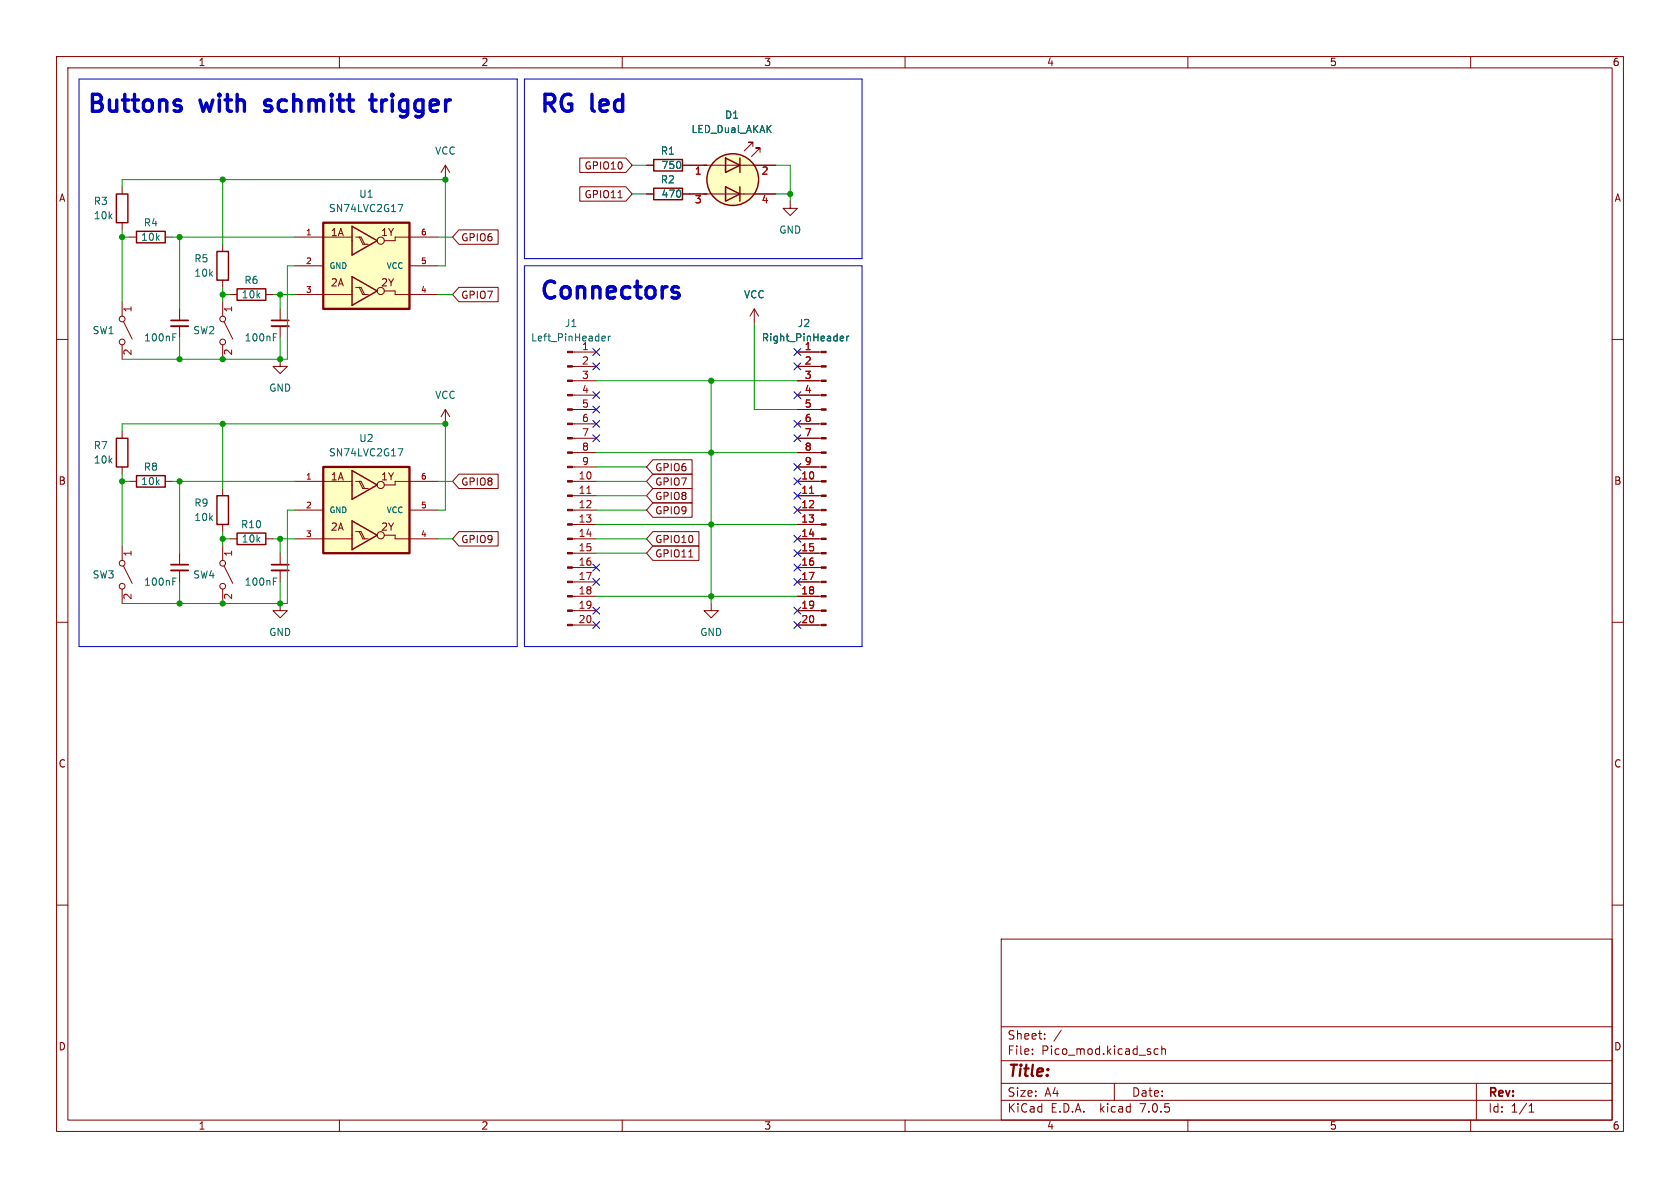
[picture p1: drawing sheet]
<svg xmlns="http://www.w3.org/2000/svg" width="297mm" height="210mm" viewBox="0 0 297 210" stroke-linecap="round" stroke-linejoin="round" font-family="sans-serif">
<g fill="none" stroke="#840000" stroke-width=".18">
<path d="M10 10h277v190h-277zM12 12h273v186h-273zM60 10v2M110 10v2M160 10v2M210 10v2M260 10v2M21.6 33v1.3M21.6 39.4v1.2M78.7 29.2v2.6M78.7 29.2l-.7 1.3M78.7 29.2l.8 1.3"/>
<path d="M102.5 27.9h8.1l1.2 1.3-1.2 1.3h-8.1zM102.5 33h8.1l1.2 1.3-1.2 1.3h-8.1zM109.3 35h.7M114.3 34.3h1.3M114.3 29.2h1.3M120.6 34.3h16.6M120.6 29.2h16.6M133.1 25.9v-.8h-.8h.8l-1.5 1.6M134.4 26.9v-.7h-.8h.8l-1.6 1.5M139.7 35.6v1.2h1.3l-1.3 1.3-1.3-1.3h1.3M10 60h2M21.6 53.3v2.6"/>
<path d="M21.8 56.9l1.6 3M22.9 41.9h1.2M29.2 41.9h1.3M31.7 54.6v2M31.7 57.7v2M39.4 43.2v1.3M39.4 49.5v1.3M39.4 53.3v2.6M39.6 56.9l1.5 3M40.6 52.1h1.3M47 52.1h1.3M49.5 54.6v2"/>
<path d="M49.5 57.7v2M52.1 52.1h10.1M52.1 41.9h10.1M52.1 47h5M62.9 41.9h.9l.7 1.3M62.9 50.8h.9l.7 1.3M63.5 50.8l.6 1.3h1M63.5 41.9l.6 1.3h1M67.9 51.4h2M67.9 42.5h2M69.8 51.4v.7h7.7M72.4 47h5.1"/>
<path d="M77.5 41.9h-7.7v.6M81.1 40.6h7v2.6h-7l-1.1-1.3zM81.1 50.8h7v2.5h-7l-1.1-1.2zM133.3 54.6l-.7 1.3M133.3 54.6v2.6M133.3 54.6l.8 1.3M285 60h2M21.6 61v2.5M21.6 76.2v1.3M39.4 61v2.5M49.5 63.5v1.3h1.3l-1.3 1.2-1.2-1.2h1.2M78.7 72.4l-.7 1.3"/>
<path d="M78.7 72.4v2.5M78.7 72.4l.8 1.3M101.2 77.5h4.2M101.2 74.9h4.2M101.2 72.4h4.2M101.2 69.9h4.2M101.2 67.3h4.2M101.2 64.8h4.2M101.2 62.2h4.2M141 77.5h4.2M141 74.9h4.2M141 72.4h4.2"/>
<path d="M141 69.9h4.2M141 67.3h4.2M141 64.8h4.2M141 62.2h4.2M21.6 82.6v1.2M21.6 96.5v2.6M22.9 85.1h1.2M29.2 85.1h1.3M31.7 97.8v2M39.4 86.4v1.2M39.4 92.7v1.3M39.4 96.5v2.6"/>
<path d="M40.6 95.3h1.3M47 95.3h1.3M49.5 97.8v2M52.1 95.3h10.1M52.1 85.1h10.1M52.1 90.2h5M62.9 85.1h.9l.7 1.3M62.9 94h.9l.7 1.3M63.5 94l.6 1.3h1M63.5 85.1l.6 1.3h1M67.9 94.6h2M67.9 85.7h2"/>
<path d="M69.8 94.6v.7h7.7M72.4 90.2h5.1M77.5 85.1h-7.7v.6M81.1 94h7v2.5h-7l-1.1-1.2zM81.1 83.8h7v2.6h-7l-1.1-1.3zM101.2 95.3h4.2M101.2 85.1h4.2M101.2 90.2h4.2M101.2 97.8h4.2M101.2 92.7h4.2M101.2 87.6h4.2M101.2 82.6h4.2"/>
<path d="M101.2 80h4.2M115.4 94h8.2v2.5h-8.2l-1.1-1.2zM115.4 96.5h8.2v2.6h-8.2l-1.1-1.3zM115.4 86.4h7v2.5h-7l-1.1-1.3zM115.4 83.8h7v2.6h-7l-1.1-1.3zM115.4 88.9h7v2.5h-7l-1.1-1.2zM115.4 81.3h7v2.5h-7l-1.1-1.2zM121.8 98.5h.7M141 95.3h4.2M141 85.1h4.2M141 90.2h4.2M141 97.8h4.2"/>
<path d="M141 92.7h4.2M141 87.6h4.2M141 82.6h4.2M141 80h4.2M10 110h2M21.6 104.1v2.6M21.8 100.1l1.6 3M31.7 100.8v2.1M39.4 104.1v2.6M39.6 100.1l1.5 3M49.5 106.7v1.3h1.3l-1.3 1.2-1.2-1.2h1.2M49.5 100.8v2.1"/>
<path d="M101.2 110.5h4.2M101.2 108h4.2M101.2 105.4h4.2M101.2 102.9h4.2M101.2 100.3h4.2M125.7 106.7v1.3h1.3l-1.3 1.2-1.2-1.2h1.2M141 110.5h4.2M141 108h4.2M141 105.4h4.2M141 102.9h4.2M141 100.3h4.2M285 110h2"/>
<path d="M10 160h2M285 160h2M177 166h108v32h-108zM60 198v2M110 198v2M160 198v2M177 194.5h108M177 191.5h108M177 187.5h108M177 181.5h108M182.5 186.3v.1M182.5 185.5v.1"/>
<path d="M184.7 183.6v.1M184.7 182.8v.1M187.6 182.1l-1.3 2M197 191.5v3M204.7 185.5l-.4-.1-.3 .3v.4l.2 .2h.5M205.4 185.5l.2-.1 .4 .1v.9M205.4 184.9v1.5M210 198v2M260 198v2M261 191.5v6.5M270.3 196.6h.9M270.3 195.5l.4-.4v1.5"/>
<circle cx="21.6" cy="56.4" r=".51"/>
<circle cx="39.4" cy="56.4" r=".51"/>
<circle cx="67.3" cy="42.5" r=".63"/>
<circle cx="67.3" cy="51.4" r=".63"/>
<circle cx="21.6" cy="60.5" r=".51"/>
<circle cx="39.4" cy="60.5" r=".51"/>
<circle cx="21.6" cy="99.6" r=".51"/>
<circle cx="39.4" cy="99.6" r=".51"/>
<circle cx="67.3" cy="94.6" r=".63"/>
<circle cx="67.3" cy="85.7" r=".63"/>
<circle cx="21.6" cy="103.6" r=".51"/>
<circle cx="39.4" cy="103.6" r=".51"/>
</g>
<g fill="none" stroke="#840000" stroke-width=".25">
<path d="M20.6 34.3h2v5.1h-2zM115.6 33.3h5v2h-5zM115.6 28.2h5v2h-5zM128.3 33l2.5 1.3-2.5 1.3zM128.3 27.9l2.5 1.3-2.5 1.3zM130.8 27.9v2.6M130.8 33v2.6M24.1 40.9h5.1v2h-5.1zM38.4 44.5h2v5h-2zM41.9 51.1h5.1v2h-5.1zM62.2 40l4.5 2.5-4.5 2.6zM62.2 48.9l4.5 2.5-4.5 2.6z"/>
<path d="M20.6 77.5h2v5.1h-2zM24.1 84.1h5.1v2h-5.1zM38.4 87.6h2v5.1h-2zM41.9 94.2h5.1v2.1h-5.1zM62.2 83.2l4.5 2.5-4.5 2.6zM62.2 92.1l4.5 2.5-4.5 2.6z"/>
<circle cx="129.5" cy="31.8" r="4.6"/>
</g>
<path d="M30.2 57.7h3.1M48 57.7h3.1M30.2 100.8h3.1M48 100.8h3.1" fill="none" stroke="#840000" stroke-width=".33"/>
<path d="M30.2 56.6h3.1M48 56.6h3.1M30.2 99.8h3.1M48 99.8h3.1" fill="none" stroke="#840000" stroke-width=".3"/>
<g fill="none" stroke="#006464" stroke-width=".18">
<path d="M70.4 36.1h.8l-.5 1.3M30.6 59h.6M48.3 59h.6M106.6 59.4l.4 .1v.2l-.6 .1M107.6 59.4v.9M107.9 59.4l-.3 .3M148.6 59.5l.4-.1 .1 .3-.6 .1M149.7 59.4v.9M150.1 59.4l-.4 .3M70.4 79.3h.8l-.5 1.3M107 60.2l-.4 .1M148.6 60.2h.5"/>
<path d="M30.6 102.2h.6M48.3 102.2h.6"/>
</g>
<g fill="#ffffc2" stroke="#ffffc2" stroke-width=".18">
<path d="M57.1 82.6h15.3v15.2h-15.3z"/>
<path d="M57.1 39.4h15.3v15.2h-15.3z"/>
<circle cx="129.5" cy="31.8" r="4.6"/>
</g>
<path d="M57.1 39.4h15.3v15.2h-15.3zM57.1 82.6h15.3v15.2h-15.3z" fill="none" stroke="#840000" stroke-width=".41"/>
<g fill="#840000" stroke="#840000" stroke-width=".18">
<path d="M100.3 110.4h.9v.2h-.9z"/>
<path d="M100.3 107.8h.9v.3h-.9z"/>
<path d="M100.3 105.3h.9v.2h-.9z"/>
<path d="M100.3 102.7h.9v.3h-.9z"/>
<path d="M100.3 100.2h.9v.3h-.9z"/>
<path d="M100.3 97.7h.9v.2h-.9z"/>
<path d="M100.3 95.1h.9v.3h-.9z"/>
<path d="M100.3 92.6h.9v.2h-.9z"/>
<path d="M100.3 90h.9v.3h-.9z"/>
<path d="M100.3 87.5h.9v.3h-.9z"/>
<path d="M100.3 85h.9v.2h-.9z"/>
<path d="M100.3 82.4h.9v.3h-.9z"/>
<path d="M100.3 79.9h.9v.2h-.9z"/>
<path d="M100.3 77.3h.9v.3h-.9z"/>
<path d="M100.3 74.8h.9v.3h-.9z"/>
<path d="M100.3 72.3h.9v.2h-.9z"/>
<path d="M100.3 69.7h.9v.3h-.9z"/>
<path d="M100.3 67.2h.9v.2h-.9z"/>
<path d="M100.3 64.6h.9v.3h-.9z"/>
<path d="M100.3 62.1h.9v.3h-.9z"/>
<path d="M145.2 110.4h.8v.2h-.8z"/>
<path d="M145.2 107.8h.8v.3h-.8z"/>
<path d="M145.2 105.3h.8v.2h-.8z"/>
<path d="M145.2 102.7h.8v.3h-.8z"/>
<path d="M145.2 100.2h.8v.3h-.8z"/>
<path d="M145.2 97.7h.8v.2h-.8z"/>
<path d="M145.2 95.1h.8v.3h-.8z"/>
<path d="M145.2 92.6h.8v.2h-.8z"/>
<path d="M145.2 90h.8v.3h-.8z"/>
<path d="M145.2 87.5h.8v.3h-.8z"/>
<path d="M145.2 85h.8v.2h-.8z"/>
<path d="M145.2 82.4h.8v.3h-.8z"/>
<path d="M145.2 79.9h.8v.2h-.8z"/>
<path d="M145.2 77.3h.8v.3h-.8z"/>
<path d="M145.2 74.8h.8v.3h-.8z"/>
<path d="M145.2 72.3h.8v.2h-.8z"/>
<path d="M145.2 69.7h.8v.3h-.8z"/>
<path d="M145.2 67.2h.8v.2h-.8z"/>
<path d="M145.2 64.6h.8v.3h-.8z"/>
<path d="M145.2 62.1h.8v.3h-.8z"/>
</g>
<path d="M103.7 87.2h.8M143.1 87.2h.7" fill="none" stroke="#a90000" stroke-width=".18"/>
<path d="M65.3 17.7h1.2M65.8 16.7v2.5l.1 .3 .3 .2M119.6 51.7l.3 .1 .2 .3-.2 .4-.3 .2M119.6 50.7l.3 .1" fill="none" stroke="#0000c2" stroke-width=".6"/>
<path d="M14 14h77.4v100.3h-77.4zM92.7 14h59.7v31.7h-59.7zM92.7 47h59.7v67.3h-59.7z" fill="none" stroke="#0000c2" stroke-width=".18"/>
<g fill="none" stroke="#009600" stroke-width=".18">
<path d="M21.6 33v-1.2h57.1v15.2h-1.2M39.4 31.8v11.4M111.8 34.3h2.5M111.8 29.2h2.5M137.2 34.3h2.5M137.2 29.2h2.5v6.4M21.6 41.9h1.3M21.6 40.6v12.7M30.5 41.9h21.6M31.7 41.9v12.7M31.7 59.7v3.8M39.4 52.1h1.2"/>
<path d="M39.4 50.8v2.5M48.3 52.1h3.8M49.5 52.1v2.5M49.5 59.7v3.8M52.1 47h-1.3v16.5h-29.2M77.5 41.9h2.5M77.5 52.1h2.5M133.3 57.2v15.2h7.7M21.6 76.2v-1.3h57.1v15.3h-1.2M39.4 74.9v11.5M105.4 67.3h35.6M125.7 67.3v39.4"/>
<path d="M21.6 83.8v12.7M21.6 85.1h1.3M30.5 85.1h21.6M31.7 85.1v12.7M39.4 94v2.5M39.4 95.3h1.2M48.3 95.3h3.8M49.5 95.3v2.5M52.1 90.2h-1.3v16.5h-29.2M77.5 95.3h2.5M77.5 85.1h2.5M105.4 80h35.6"/>
<path d="M105.4 92.7h35.6M105.4 95.3h8.9M105.4 97.8h8.9M105.4 90.2h8.9M105.4 85.1h8.9M105.4 82.6h8.9M105.4 87.6h8.9M31.7 102.9v3.8M49.5 102.9v3.8M105.4 105.4h35.6"/>
</g>
<g fill="none" stroke="#000084" stroke-width=".18">
<path d="M104.8 71.8l1.2 1.2M104.8 76.9l1.2 1.2M104.8 61.6l1.2 1.2M104.8 64.2l1.2 1.2M104.8 74.3l1.2 1.2M104.8 69.2l1.2 1.3M106 71.8l-1.2 1.2M106 76.9l-1.2 1.2M106 61.6l-1.2 1.2M106 64.2l-1.2 1.2M106 74.3l-1.2 1.2M106 69.2l-1.2 1.3"/>
<path d="M140.4 64.2l1.2 1.2M140.4 76.9l1.2 1.2M140.4 69.2l1.2 1.3M140.4 74.3l1.2 1.2M140.4 61.6l1.2 1.2M141.6 64.2l-1.2 1.2M141.6 76.9l-1.2 1.2M141.6 74.3l-1.2 1.2M141.6 69.2l-1.2 1.3M141.6 61.6l-1.2 1.2M104.8 99.7l1.2 1.2M106 99.7l-1.2 1.2"/>
<path d="M140.4 89.6l1.2 1.2M140.4 87l1.2 1.2M140.4 84.5l1.2 1.2M140.4 81.9l1.2 1.3M140.4 94.6l1.2 1.3M140.4 97.2l1.2 1.2M140.4 99.7l1.2 1.2M141.6 89.6l-1.2 1.2M141.6 87l-1.2 1.2M141.6 84.5l-1.2 1.2M141.6 81.9l-1.2 1.3M141.6 94.6l-1.2 1.3"/>
<path d="M141.6 97.2l-1.2 1.2M141.6 99.7l-1.2 1.2M104.8 109.9l1.2 1.2M104.8 107.3l1.2 1.3M104.8 102.3l1.2 1.2M106 109.9l-1.2 1.2M106 107.3l-1.2 1.3M106 102.3l-1.2 1.2M140.4 109.9l1.2 1.2M140.4 107.3l1.2 1.3M140.4 102.3l1.2 1.2M141.6 109.9l-1.2 1.2"/>
<path d="M141.6 107.3l-1.2 1.3M141.6 102.3l-1.2 1.2"/>
</g>
<g fill="#009600" stroke="#009600" stroke-width=".18">
<circle cx="78.7" cy="74.9" r=".46"/>
<circle cx="78.7" cy="31.8" r=".46"/>
<circle cx="31.7" cy="85.1" r=".46"/>
<circle cx="139.7" cy="34.3" r=".46"/>
<circle cx="125.7" cy="67.3" r=".46"/>
<circle cx="125.7" cy="80" r=".46"/>
<circle cx="31.7" cy="41.9" r=".46"/>
<circle cx="49.5" cy="52.1" r=".46"/>
<circle cx="49.5" cy="63.5" r=".46"/>
<circle cx="39.4" cy="63.5" r=".46"/>
<circle cx="31.7" cy="63.5" r=".46"/>
<circle cx="39.4" cy="31.8" r=".46"/>
<circle cx="21.6" cy="41.9" r=".46"/>
<circle cx="39.4" cy="52.1" r=".46"/>
<circle cx="125.7" cy="92.7" r=".46"/>
<circle cx="125.7" cy="105.4" r=".46"/>
<circle cx="39.4" cy="74.9" r=".46"/>
<circle cx="21.6" cy="85.1" r=".46"/>
<circle cx="39.4" cy="106.7" r=".46"/>
<circle cx="31.7" cy="106.7" r=".46"/>
<circle cx="49.5" cy="106.7" r=".46"/>
<circle cx="39.4" cy="95.3" r=".46"/>
<circle cx="49.5" cy="95.3" r=".46"/>
</g>
<g font-size="4.2" fill="#0000c2">
<text x="15.2" y="20.1">Buttons</text>
<text x="35.4" y="20.1">with</text>
<text x="47.6" y="20.1">schmitt</text>
<text x="67.4" y="20.1">trigger</text>
<text x="95.2" y="20.1">RG led</text>
<text x="95.2" y="53.1">Connectors</text>
</g>
<text font-size="2.8" fill="#840000" x="178" y="190.8">Title:</text>
<g font-size="2.1" fill="#840000">
<text x="178" y="183.9">Sheet:</text>
<text x="178" y="186.6">File:</text>
<text x="184" y="186.6">Pico_mod.kicad_sch</text>
<text x="178" y="196.8">KiCad</text>
<text x="178" y="194">Size:</text>
<text x="184.6" y="194">A4</text>
<text x="185.7" y="196.8">E.D.A.</text>
<text x="194.4" y="196.8">kicad</text>
<text x="200" y="194">Date:</text>
<text x="201.5" y="196.8">7.0.5</text>
<text x="263" y="194.2">Rev:</text>
<text x="263" y="196.8">Id:</text>
<text x="267" y="196.8">1/1</text>
</g>
<g font-size="1.8" fill="#840000">
<text x="35" y="11.8">1</text>
<text x="85" y="11.8">2</text>
<text x="135" y="11.8">3</text>
<text x="185" y="11.8">4</text>
<text x="235" y="11.8">5</text>
<text x="285" y="11.8">6</text>
<text x="10.4" y="35.8">A</text>
<text x="103.3" y="30.1">GPIO10</text>
<text x="103.3" y="35.2">GPIO11</text>
<text x="285.4" y="35.8">A</text>
<text x="58.4" y="41.9">1A</text>
<text x="67.3" y="41.9">1Y</text>
<text x="81.4" y="42.8">GPIO6</text>
<text x="58.4" y="50.8">2A</text>
<text x="67.3" y="50.8">2Y</text>
<text x="81.4" y="53">GPIO7</text>
<text x="115.7" y="83.5">GPIO6</text>
<text x="10.3" y="85.8">B</text>
<text x="58.4" y="85.1">1A</text>
<text x="67.3" y="85.1">1Y</text>
<text x="81.4" y="86">GPIO8</text>
<text x="115.7" y="88.5">GPIO8</text>
<text x="115.7" y="86">GPIO7</text>
<text x="285.3" y="85.8">B</text>
<text x="58.4" y="94">2A</text>
<text x="67.3" y="94">2Y</text>
<text x="115.7" y="91.1">GPIO9</text>
<text x="81.4" y="96.2">GPIO9</text>
<text x="115.7" y="96.2">GPIO10</text>
<text x="115.7" y="98.7">GPIO11</text>
<text x="10.3" y="135.8">C</text>
<text x="285.3" y="135.8">C</text>
<text x="10.3" y="185.8">D</text>
<text x="285.3" y="185.8">D</text>
<text x="35" y="199.8">1</text>
<text x="85" y="199.8">2</text>
<text x="135" y="199.8">3</text>
<text x="185" y="199.8">4</text>
<text x="235" y="199.8">5</text>
<text x="285" y="199.8">6</text>
</g>
<g font-size="1.8" fill="#006464">
<text x="122.2" y="23.7">LED_Dual_AKAK</text>
<text x="128.1" y="21.1">D1</text>
<text x="76.9" y="27.5">VCC</text>
<text x="116.8" y="27.5">R1</text>
<text x="63.4" y="35.1">U1</text>
<text x="116.8" y="32.6">R2</text>
<text x="116.9" y="35.1">470</text>
<text x="116.9" y="30">750</text>
<text x="16.5" y="36.4">R3</text>
<text x="16.5" y="38.9">10k</text>
<text x="25.4" y="40.2">R4</text>
<text x="58.1" y="37.7">SN74LVC2G17</text>
<text x="137.7" y="41.5">GND</text>
<text x="24.9" y="42.7">10k</text>
<text x="34.3" y="46.5">R5</text>
<text x="34.3" y="49.1">10k</text>
<text x="42.7" y="52.9">10k</text>
<text x="43.1" y="50.4">R6</text>
<text x="131.5" y="52.9">VCC</text>
<text x="16.3" y="59.2">SW1</text>
<text x="34.1" y="59.2">SW2</text>
<text x="99.8" y="58">J1</text>
<text x="141" y="58">J2</text>
<text x="25.4" y="60.5">100nF</text>
<text x="43.2" y="60.5">100nF</text>
<text x="93.8" y="60.5">Left_PinHeader</text>
<text x="102.8" y="62">1</text>
<text x="134.6" y="60.5">Right_PinHeader</text>
<text x="47.5" y="69.4">GND</text>
<text x="76.9" y="70.7">VCC</text>
<text x="16.5" y="79.6">R7</text>
<text x="16.5" y="82.1">10k</text>
<text x="25.4" y="83.4">R8</text>
<text x="58.1" y="80.8">SN74LVC2G17</text>
<text x="63.4" y="78.3">U2</text>
<text x="24.9" y="85.9">10k</text>
<text x="34.3" y="89.7">R9</text>
<text x="34.3" y="92.3">10k</text>
<text x="42.5" y="93.5">R10</text>
<text x="42.7" y="96.1">10k</text>
<text x="16.3" y="102.4">SW3</text>
<text x="25.4" y="103.7">100nF</text>
<text x="34.1" y="102.4">SW4</text>
<text x="43.2" y="103.7">100nF</text>
<text x="47.5" y="112.6">GND</text>
<text x="123.7" y="112.6">GND</text>
</g>
<g font-size="1.8" fill="#a90000">
<text x="122.8" y="31.1">1</text>
<text x="134.6" y="31.1">2</text>
<text x="122.8" y="36.2">3</text>
<text x="134.6" y="36.2">4</text>
<text x="23.5" y="55.3" transform="rotate(-90 23.5 55.3)">1</text>
<text x="41.3" y="55.3" transform="rotate(-90 41.3 55.3)">1</text>
<text x="23.5" y="62.9" transform="rotate(-90 23.5 62.9)">2</text>
<text x="41.3" y="62.9" transform="rotate(-90 41.3 62.9)">2</text>
<text x="102.8" y="64.5">2</text>
<text x="142.2" y="62">1</text>
<text x="142.2" y="64.5">2</text>
<text x="102.8" y="67.1">3</text>
<text x="102.8" y="69.6">4</text>
<text x="142.2" y="67.1">3</text>
<text x="142.2" y="69.6">4</text>
<text x="102.8" y="72.1">5</text>
<text x="102.8" y="74.7">6</text>
<text x="102.8" y="77.2">7</text>
<text x="142.2" y="72.1">5</text>
<text x="142.2" y="74.7">6</text>
<text x="142.2" y="77.2">7</text>
<text x="102.8" y="79.8">8</text>
<text x="102.8" y="82.3">9</text>
<text x="142.2" y="79.8">8</text>
<text x="142.2" y="82.3">9</text>
<text x="102.2" y="84.8">10</text>
<text x="102.2" y="87.4">11</text>
<text x="102.2" y="89.9">12</text>
<text x="141.6" y="84.8">10</text>
<text x="141.6" y="87.4">11</text>
<text x="141.6" y="89.9">12</text>
<text x="102.2" y="92.5">13</text>
<text x="102.2" y="95">14</text>
<text x="141.6" y="92.5">13</text>
<text x="141.6" y="95">14</text>
<text x="23.5" y="98.5" transform="rotate(-90 23.5 98.5)">1</text>
<text x="41.3" y="98.5" transform="rotate(-90 41.3 98.5)">1</text>
<text x="102.2" y="97.5">15</text>
<text x="102.2" y="100.1">16</text>
<text x="141.6" y="97.5">15</text>
<text x="141.6" y="100.1">16</text>
<text x="23.5" y="106.1" transform="rotate(-90 23.5 106.1)">2</text>
<text x="41.3" y="106.1" transform="rotate(-90 41.3 106.1)">2</text>
<text x="102.2" y="102.6">17</text>
<text x="102.2" y="105.2">18</text>
<text x="102.2" y="107.7">19</text>
<text x="141.6" y="102.6">17</text>
<text x="141.6" y="105.2">18</text>
<text x="141.6" y="107.7">19</text>
<text x="102.2" y="110.2">20</text>
<text x="141.6" y="110.2">20</text>
</g>
<g font-size="1.4" fill="#a90000">
<text x="54" y="41.7">1</text>
<text x="74.4" y="41.7">6</text>
<text x="54" y="46.7">2</text>
<text x="74.4" y="46.7">5</text>
<text x="54" y="51.8">3</text>
<text x="74.4" y="51.8">4</text>
<text x="54" y="84.8">1</text>
<text x="54" y="89.9">2</text>
<text x="74.4" y="89.9">5</text>
<text x="74.4" y="84.8">6</text>
<text x="54" y="95">3</text>
<text x="74.4" y="95">4</text>
</g>
<g font-size="1.4" fill="#006464">
<text x="58.2" y="47.7">GND</text>
<text x="68.3" y="47.7">VCC</text>
<text x="58.2" y="90.9">GND</text>
<text x="68.3" y="90.9">VCC</text>
</g>
</svg>
